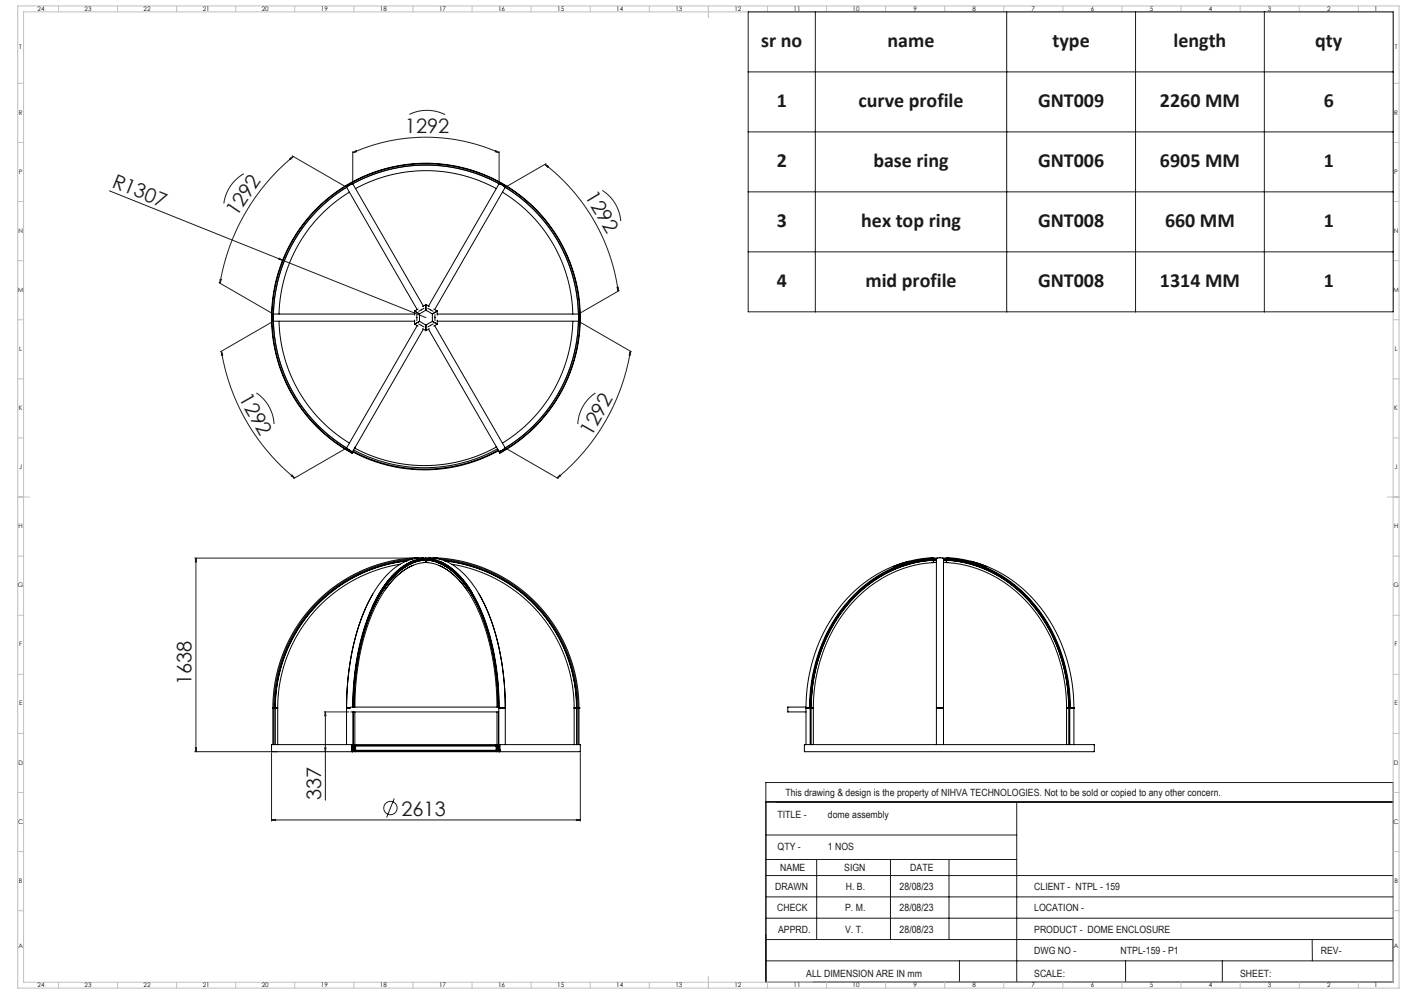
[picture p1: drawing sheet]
<svg xmlns="http://www.w3.org/2000/svg" width="1189mm" height="841mm" viewBox="0 0 1189 841" stroke-linecap="round" stroke-linejoin="round" font-family="sans-serif">
<path d="M648 678v153" fill="none" stroke="#000" stroke-width=".85"/>
<g fill="none" stroke="#191924" stroke-width=".85">
<path d="M633 10h546v254h-546zM690 10v254M852 10v254M961 10v254M1070 10v254M633 61h546M346 97a34 34 0 0 1 31 0M633 112h546M245 134l3-2-2 3zM247 132l45 26M248 132a177 177 0 0 0-62 108M299 129l2-2 1 1z"/>
<path d="M299 129a153 153 0 0 1 123 0M299 128v26M420 127l2 2-3-1zM422 128v26M461 139l3 2-1 1zM461 139a164 164 0 0 1 62 107M462 139l-34 19M206 147a34 34 0 0 0-17 25M293 158a129 129 0 0 0-62 108M299 155a129 129 0 0 1 123 0M428 158a129 129 0 0 1 62 108M93 161l267 108"/>
<path d="M510 161v1a34 34 0 0 1 15 25M633 162h546M236 218l3 2-3-1zM633 213h546M185 239l46 26M186 236l1 1-1 3zM522 243h1v3zM524 246l-34 19M231 272l-44 26M231 272a129 129 0 0 0 62 107M490 272a129 129 0 0 1-62 107M490 272l44 26"/>
<path d="M187 297l1 3h-1zM187 297a175 175 0 0 0 62 107M534 297l-1 3h-1zM534 297a175 175 0 0 1-62 107M217 332a34 34 0 0 1 15 27M504 332a34 34 0 0 0-15 27M292 380l-44 25M428 380l44 25M247 402l2 2-3-1zM474 402v1l-2 1zM165 472h185M166 472v3h-1z"/>
<path d="M166 472v164M274 602h21M275 602l1 4h-1zM275 602v75M165 636h70M165 633h1v3zM230 637v58M275 633h1l-1 3zM491 637v58M334 676l-7 16M648 662h531v169h-531zM648 678h531"/>
<path d="M860 678v153M230 694l3-1v1zM230 694h261M488 693l3 1h-3zM648 706h212M648 727h212M691 727v68M754 727v68M803 727v68M648 759h531M648 741h531M648 777h531"/>
<path d="M648 795h531M1110 795l1 18M648 813h531M812 813v18M953 813v18M1034 813v18"/>
<circle cx="330" cy="684" r="6"/>
</g>
<g fill="none" stroke="#c0c0c0" stroke-width=".85">
<path d="M15 5h1169v831h-1169zM20 10h1159v821h-1159zM49 5v5M99 5v5M149 5v5M199 5v5M249 5v5M299 5v5M349 5v5M399 5v5M449 5v5M499 5v5"/>
<path d="M549 5v5M599 5v10M649 5v5M699 5v5M749 5v5M799 5v5M849 5v5M899 5v5M949 5v5M999 5v5M1049 5v5M1099 5v5"/>
<path d="M1149 5v5M15 71h5M1179 71h5M15 121h5M1179 121h5M15 171h5M1179 171h5M15 221h5M1179 221h5M15 271h5M1179 271h5M15 321h5"/>
<path d="M1179 321h5M15 371h5M1179 371h5M15 421h10M1174 421h10M15 471h5M1179 471h5M15 521h5M1179 521h5M15 571h5M1179 571h5M15 621h5"/>
<path d="M1179 621h5M15 671h5M1179 671h5M15 721h5M1179 721h5M15 771h5M1179 771h5M49 831v5M99 831v5M149 831v5M199 831v5M249 831v5"/>
<path d="M299 831v5M349 831v5M399 831v5M449 831v5M499 831v5M549 831v5M599 826v10M649 831v5M699 831v5M749 831v5M799 831v5M849 831v5"/>
<path d="M899 831v5M949 831v5M999 831v5M1049 831v5M1099 831v5M1149 831v5"/>
</g>
<g fill="#191924">
<path d="M236 218l3 2-3-1z"/>
<path d="M230 694l3-1v1zM488 693l3 1h-3z"/>
<path d="M166 472v3h-1zM165 633h1v3zM275 602l1 4h-1zM275 633h1l-1 3z"/>
<path d="M522 243h1v3zM461 139l3 2-1 1z"/>
<path d="M420 127l2 2-3-1zM299 129l2-2 1 1z"/>
<path d="M245 134l3-2-2 3zM186 236l1 1-1 3z"/>
<path d="M474 402v1l-2 1zM534 297l-1 3h-1z"/>
<path d="M187 297l1 3h-1zM247 402l2 2-3-1z"/>
</g>
<g fill="none" stroke="#000" stroke-width=".85">
<path d="M293 158h.1M293 158a129 129 0 0 0-62 108M293 158l60 104M298 155l-5 3M298 155h.1M298 155l60 104M299 155a129 129 0 0 1 123 0M301 160a124 124 0 0 1 119 0M422 155l-59 104M422 155h.1M422 155l3 2M425 157h.1"/>
<path d="M425 157l3 1M428 158a129 129 0 0 1 62 108M428 158h.1M428 158l-60 104M296 163a124 124 0 0 0-60 103M425 163a124 124 0 0 1 60 103M360 258h.1M360 258l3 1M360 258v4M360 258l-2 1M231 266v6h120M231 266h.1"/>
<path d="M231 266h120M231 272a129 129 0 0 0 62 107M236 272a124 124 0 0 0 60 103M351 263h.1M351 274l3 2M351 263v4M351 271v3M351 274h.1M351 263l4 3M353 266v5M353 275l-60 104M354 262l-3 1"/>
<path d="M354 274l5 3M355 272h.1M355 266h.1M355 272l-4 2M355 272l5 3M355 266v6M358 278l2 2M358 278l-60 104M359 261l-5 2M360 262h.1M360 275h.1M360 280h.1"/>
<path d="M360 275v5M360 262l6 4M360 262l-5 4M362 261l5 2M363 278l59 104M363 278l-3 2M366 272h.1M366 266h.1M366 266v6M366 272l-6 3M366 272l4 2M367 274l-5 3"/>
<path d="M367 262l3 1M368 275l60 104M368 266v5M370 274h.1M370 263h.1M370 263l-4 3M370 266h120M370 272h120M370 263v4M370 271v3M370 274l-3 2M485 272a124 124 0 0 1-60 103"/>
<path d="M490 272a129 129 0 0 1-62 107M490 266h.1M490 266v6M490 272h.1M293 379h.1M293 379a128 128 0 0 0 129 2M301 378h.1M301 378l-1 1a125 125 0 0 0 120-1M420 378h.1M421 380a127 127 0 0 1-122 1M428 379l-3 2M428 379h.1"/>
<path d="M298 383a131 131 0 0 1-38-197 131 131 0 0 1 201 0 131 131 0 0 1-38 197M298 383a130 130 0 0 1-38-197 130 130 0 0 1 201 0 130 130 0 0 1-38 197M298 383h.1M299 382l-1 1M422 381a129 129 0 0 1-123 1M422 381v1M422 382h.1M422 382l1 1M423 383h.1M425 381l-3 1M425 381h.1M339 477a123 123 0 0 0-104 122"/>
<path d="M344 475a125 125 0 0 0-111 124M345 474a125 125 0 0 0-112 125M349 477a70 70 0 0 0-33 36 207 207 0 0 0-17 85M349 473a126 126 0 0 0-117 126M350 478a68 68 0 0 0-33 36 202 202 0 0 0-17 84M350 474a67 67 0 0 0-32 34 205 205 0 0 0-20 90M350 475a66 66 0 0 0-33 34 205 205 0 0 0-18 89M351 472v1M351 472h.1M351 472h3M353 472a127 127 0 0 0-122 127M355 472a49 49 0 0 0-35 24 175 175 0 0 0-26 86l-1 17"/>
<path d="M357 474h7M357 472h7M357 473v1M357 474l-7 1-6 3M357 474h2M358 474a50 50 0 0 0-34 25 179 179 0 0 0-25 87v11M358 474a49 49 0 0 0-33 24 176 176 0 0 0-25 86l-1 13M358 472a49 49 0 0 0-33 24l-5 8-5 9M358 476h5M358 473h5M359 472h-2l-5 1M359 473h.1"/>
<path d="M359 473a48 48 0 0 0-33 22M359 474h.1M359 476a46 46 0 0 0-32 22l-1 1M359 476h.1M360 472h.1M360 476h.1M360 474h.1M360 473h.1M360 472v4M362 476a47 47 0 0 1 33 23M362 476h.1M362 474h.1"/>
<path d="M362 473h.1M362 473a48 48 0 0 1 33 22M362 472h2l5 1M363 472a49 49 0 0 1 33 24l4 6M363 474a50 50 0 0 1 34 25 179 179 0 0 1 24 87l1 12M363 474a50 50 0 0 1 34 25 182 182 0 0 1 25 92v7M363 474h.1M363 474l7 1 7 3M363 473v1M366 472a49 49 0 0 1 35 24 176 176 0 0 1 26 86l1 17M367 472h3M368 472a127 127 0 0 1 122 127"/>
<path d="M370 472h.1M370 472v1M370 476a66 66 0 0 1 33 34 203 203 0 0 1 19 88M371 478a68 68 0 0 1 32 36 203 203 0 0 1 18 84M372 473a126 126 0 0 1 117 126M372 476a71 71 0 0 1 33 36 209 209 0 0 1 17 87M373 475a72 72 0 0 1 32 36 209 209 0 0 1 17 88M376 474a125 125 0 0 1 112 125M377 475a125 125 0 0 1 111 124M382 477a123 123 0 0 1 104 122M769 475a116 116 0 0 0-79 77 145 145 0 0 0-8 47M788 474h4"/>
<path d="M788 472h6M789 474a108 108 0 0 0-88 63 140 140 0 0 0-15 62M789 474a108 108 0 0 0-88 63 140 140 0 0 0-14 62M789 472a109 109 0 0 0-89 63 143 143 0 0 0-15 64M789 476h3M789 473h3M789 473v1M789 474h.1M789 474a106 106 0 0 0-84 54M789 474h1M790 473h.1M790 474h.1"/>
<path d="M790 476h.1M790 472h.1M790 472v1M790 474v2M790 472a13 13 0 0 0-8 0 97 97 0 0 0-26 8M790 474h-1h1M790 473a109 109 0 0 0-90 63 141 141 0 0 0-14 63M791 476a105 105 0 0 0-87 59 138 138 0 0 0-16 64M791 476h.1M791 473v1M792 472v127M793 472h5"/>
<path d="M797 472h6M798 472v127M798 476h4M798 474h5M798 473h4M800 473v1M800 476a106 106 0 0 1 88 61 138 138 0 0 1 15 62M800 476h.1M800 474h.1M800 474h2M801 473h.1M801 473a109 109 0 0 1 90 63 143 143 0 0 1 14 63"/>
<path d="M801 474h.1M801 476h.1M801 472h.1M801 472v1M801 474v2M802 474a106 106 0 0 1 84 54M802 474h-1M802 473v1M802 472h-1M802 472h.1M802 472a98 98 0 0 1 33 7M802 472a109 109 0 0 1 90 65 142 142 0 0 1 14 62"/>
<path d="M802 474a108 108 0 0 1 88 63 141 141 0 0 1 14 62M821 475a116 116 0 0 1 80 77 145 145 0 0 1 8 47M326 497a172 172 0 0 0-26 85l-1 16M395 497a173 173 0 0 1 26 87l1 14M316 503a198 198 0 0 0-23 96M405 503a198 198 0 0 1 23 96M231 599h.1M231 599v31M231 599h4M232 599h.1M232 599v31M233 599h.1"/>
<path d="M233 599v31M235 599h.1M235 599v31M293 599h.1M293 599v31M293 599h4M296 599h.1M297 598h125M422 599h.1M422 599v31M422 599h6M425 599h.1"/>
<path d="M428 599h.1M428 599v31M486 599h.1M486 599v31M486 599h4M488 599h.1M488 599v31M489 599h.1M489 599v31M490 599h.1M490 599v31M667 598h.1"/>
<path d="M667 598v4M667 598h15M682 599h.1M682 599h6M682 599v31M683 599h.1M685 599h.1M686 599h.1M686 599v31M687 599h.1M688 599h.1M688 599v31"/>
<path d="M792 599h.1M792 599v31M792 599h6M795 599h1M798 599h.1M798 599v31M903 599h.1M903 599h6M903 599v31M904 599h.1M904 599v31M905 599h.1"/>
<path d="M905 599v31M906 599h.1M908 599h.1M909 599h.1M909 599v31M297 602h125M299 602v30M299 602v28M300 602v28M421 602v28M422 602v28M667 602h.1"/>
<path d="M667 602h15M298 630h-68v6h68M298 630v6M298 630h3M298 636h3M298 635h.1M298 636h.1M298 630h.1M298 631h.1M298 635v1M298 631v1M298 632h.1"/>
<path d="M298 634h.1M298 632v2M298 632h3M298 634h3M298 630v1M298 634v1M299 636h.1M299 630h.1M299 634h.1M299 632h.1M299 631h2M299 635h2"/>
<path d="M299 631h.1M299 632h2M299 634v2M299 635h.1M299 631v1M299 634v1M300 634l1 1M300 634h.1M300 632h.1M301 635h119M301 631h119M301 635h.1"/>
<path d="M301 631h.1M301 635v1M301 631l-1 1M301 634h.1M301 631v4M301 634h-2M301 636h.1M301 632h.1M301 630v1M301 630h.1M301 630h119M301 636h119"/>
<path d="M420 635h.1M420 630v1M420 630h3M420 636h3M420 635v1M420 631v4M420 636h.1M420 634h.1M420 634h2M420 632h.1M420 630h.1M420 631h.1"/>
<path d="M420 632v2M420 632h3M420 634h3M420 631h2M420 635h2M420 631v1M420 634v1M422 635h.1M422 634v1M422 634h.1M422 632h-2M422 632h.1"/>
<path d="M422 631v1M422 636h.1M422 631h.1M422 630v2M422 634v2M422 630h.1M423 632h.1M423 630h.1M423 636h.1M423 634h.1M423 634v1M423 631h.1"/>
<path d="M423 635h.1M423 634h-3M423 631v1M423 630h68v6h-68M423 630v6M681 630h245v6h-245z"/>
</g>
<g font-size="16.9" fill="#191924">
<text x="644" y="40">sr no</text>
<text x="751" y="40">name</text>
<text x="891" y="40">type</text>
<text x="993" y="40">length</text>
<text x="1113" y="40">qty</text>
<text x="657" y="90">1</text>
<text x="727" y="90">curve profile</text>
<text x="878" y="90">GNT009</text>
<text x="982" y="90">2260 MM</text>
<text x="1120" y="90">6</text>
<text x="343" y="112">1292</text>
<text x="657" y="141">2</text>
<text x="739" y="141">base ring</text>
<text x="878" y="141">GNT006</text>
<text x="982" y="141">6905 MM</text>
<text x="1120" y="141">1</text>
<text x="94" y="158" transform="rotate(22 94 158)">R1307</text>
<text x="495" y="166" transform="rotate(59 495 166)">1292</text>
<text x="200" y="184" transform="rotate(-56 200 184)">1292</text>
<text x="657" y="192">3</text>
<text x="729" y="192">hex top ring</text>
<text x="878" y="192">GNT008</text>
<text x="986" y="192">660 MM</text>
<text x="1120" y="192">1</text>
<text x="657" y="243">4</text>
<text x="732" y="243">mid profile</text>
<text x="878" y="243">GNT008</text>
<text x="982" y="243">1314 MM</text>
<text x="1120" y="243">1</text>
<text x="202" y="337" transform="rotate(61 202 337)">1292</text>
<text x="501" y="370" transform="rotate(-61 501 370)">1292</text>
<text x="162" y="580" transform="rotate(-90 162 580)">1638</text>
<text x="272" y="677" transform="rotate(-90 272 677)">337</text>
<text x="340" y="690">2613</text>
</g>
<g font-size="8.5" fill="#191924">
<text x="665" y="674">This drawing &amp; design is the property of NIHVA TECHNOLOGIES. Not to be sold or copied to any other concern.</text>
<text x="658" y="692">TITLE -</text>
<text x="701" y="692">dome assembly</text>
<text x="658" y="719">QTY -</text>
<text x="701" y="719">1 NOS</text>
<text x="660" y="737">NAME</text>
<text x="714" y="737">SIGN</text>
<text x="770" y="737">DATE</text>
<text x="656" y="753">DRAWN</text>
<text x="716" y="753">H. B.</text>
<text x="761" y="753">28/08/23</text>
<text x="875" y="753">CLIENT - NTPL - 159</text>
<text x="658" y="771">CHECK</text>
<text x="715" y="771">P. M.</text>
<text x="761" y="771">28/08/23</text>
<text x="875" y="771">LOCATION -</text>
<text x="659" y="789">APPRD.</text>
<text x="715" y="789">V. T.</text>
<text x="761" y="789">28/08/23</text>
<text x="875" y="789">PRODUCT - DOME ENCLOSURE</text>
<text x="875" y="807">DWG NO -</text>
<text x="948" y="807">NTPL-159 - P1</text>
<text x="1118" y="807">REV-</text>
<text x="682" y="826">ALL DIMENSION ARE IN mm</text>
<text x="875" y="826">SCALE:</text>
<text x="1049" y="826">SHEET:</text>
</g>
<g font-size="5.3">
<text x="32" y="9">24</text>
<text x="72" y="9">23</text>
<text x="122" y="9">22</text>
<text x="172" y="9">21</text>
<text x="222" y="9">20</text>
<text x="272" y="9">19</text>
<text x="322" y="9">18</text>
<text x="372" y="9">17</text>
<text x="422" y="9">16</text>
<text x="472" y="9">15</text>
<text x="522" y="9">14</text>
<text x="572" y="9">13</text>
<text x="622" y="9">12</text>
<text x="672" y="9">11</text>
<text x="722" y="9">10</text>
<text x="773" y="9">9</text>
<text x="823" y="9">8</text>
<text x="873" y="9">7</text>
<text x="923" y="9">6</text>
<text x="973" y="9">5</text>
<text x="1023" y="9">4</text>
<text x="1073" y="9">3</text>
<text x="1123" y="9">2</text>
<text x="1163" y="9">1</text>
<text x="16" y="42">T</text>
<text x="1180" y="42">T</text>
<text x="16" y="97">R</text>
<text x="1180" y="97">R</text>
<text x="16" y="147">P</text>
<text x="1180" y="147">P</text>
<text x="16" y="197">N</text>
<text x="1180" y="197">N</text>
<text x="15" y="247">M</text>
<text x="1179" y="247">M</text>
<text x="16" y="297">L</text>
<text x="1180" y="297">L</text>
<text x="16" y="347">K</text>
<text x="1180" y="347">K</text>
<text x="16" y="397">J</text>
<text x="1180" y="397">J</text>
<text x="16" y="447">H</text>
<text x="1180" y="447">H</text>
<text x="15" y="497">G</text>
<text x="1179" y="497">G</text>
<text x="16" y="547">F</text>
<text x="1180" y="547">F</text>
<text x="16" y="597">E</text>
<text x="1180" y="597">E</text>
<text x="16" y="647">D</text>
<text x="1180" y="647">D</text>
<text x="15" y="697">C</text>
<text x="1179" y="697">C</text>
<text x="16" y="747">B</text>
<text x="1180" y="747">B</text>
<text x="16" y="802">A</text>
<text x="1180" y="802">A</text>
<text x="32" y="835">24</text>
<text x="72" y="835">23</text>
<text x="122" y="835">22</text>
<text x="172" y="835">21</text>
<text x="222" y="835">20</text>
<text x="272" y="835">19</text>
<text x="322" y="835">18</text>
<text x="372" y="835">17</text>
<text x="422" y="835">16</text>
<text x="472" y="835">15</text>
<text x="522" y="835">14</text>
<text x="572" y="835">13</text>
<text x="622" y="835">12</text>
<text x="672" y="835">11</text>
<text x="722" y="835">10</text>
<text x="773" y="835">9</text>
<text x="823" y="835">8</text>
<text x="873" y="835">7</text>
<text x="923" y="835">6</text>
<text x="973" y="835">5</text>
<text x="1023" y="835">4</text>
<text x="1073" y="835">3</text>
<text x="1123" y="835">2</text>
<text x="1163" y="835">1</text>
</g>
</svg>
